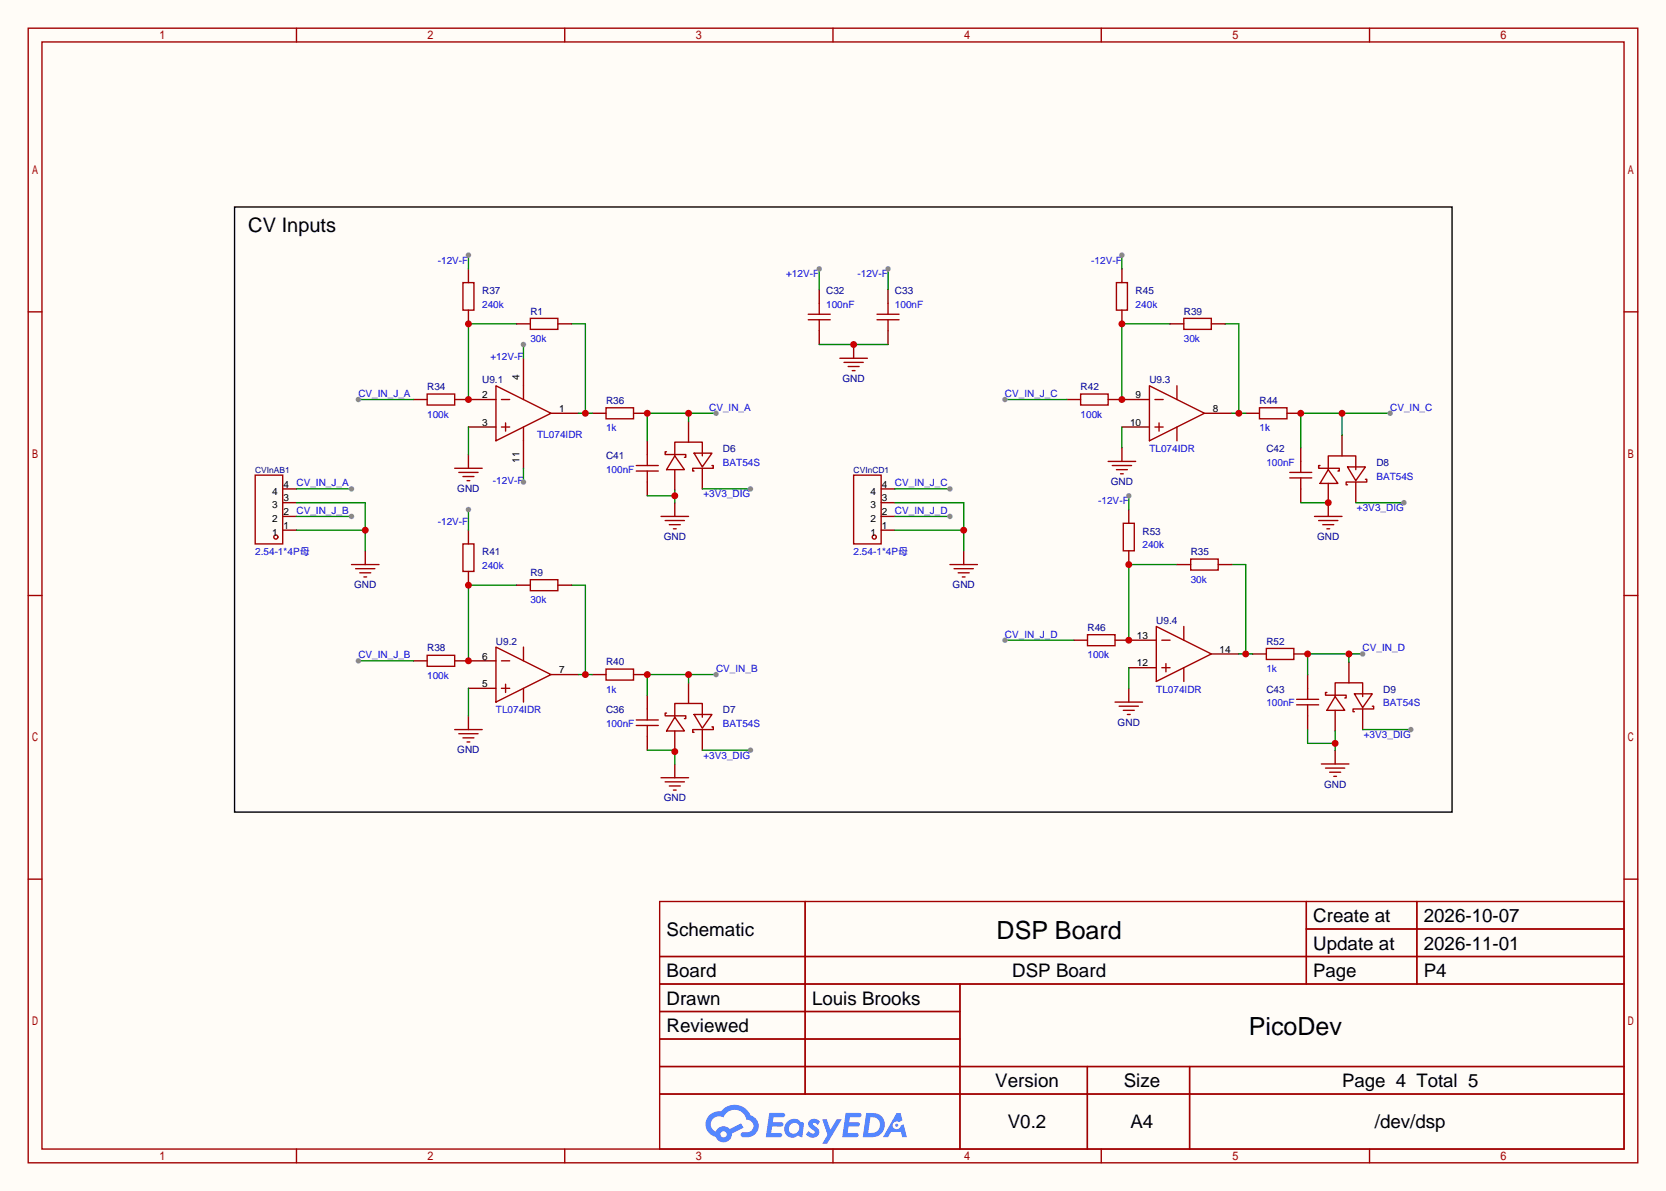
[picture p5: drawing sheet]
<svg xmlns="http://www.w3.org/2000/svg" width="308mm" height="220mm" viewBox="0 0 308 220" stroke-linecap="round" stroke-linejoin="round" font-family="sans-serif">
<path d="M0 0h307.6v220h-307.6z" fill="#fffcf7"/>
<g fill="none" stroke="#a10000" stroke-width=".25">
<path d="M5.2 5.2h297.2v209.6h-297.2zM7.7 7.7h292.1v204.5h-292.1zM54.7 5.2v2.5M104.3 5.2v2.5M153.8 5.2v2.5M203.3 5.2v2.5M252.9 5.2v2.5M5.2 57.6h2.5M299.8 57.6h2.6M5.2 110h2.5M299.8 110h2.6M5.2 162.4h2.5"/>
<path d="M121.8 166.5h178v45.7h-178zM121.8 176.7h178M148.7 166.5v35.6M241.2 166.5v15.2M241.2 171.6h58.6M261.6 166.5v15.2M299.8 162.4h2.6M121.8 181.7h178M121.8 186.8h55.4M121.8 197h178M121.8 191.9h55.4M177.2 181.7v30.5"/>
<path d="M200.8 197v15.2M219.6 197v15.2M54.7 212.2v2.6M104.3 212.2v2.6M121.8 202.1h178M153.8 212.2v2.6M203.3 212.2v2.6M252.9 212.2v2.6"/>
</g>
<g fill="#5487ff">
<path d="M149.5 206.9a1.3 1.3 0 0 1 1.9 .3l-.4 .6a.54 .54 0 0 0-1-.2l.2 .2a1.58 1.58 0 0 1 1 1.5 1.43 1.43 0 0 1-2.4 .2l.5-.6a.64 .64 0 0 0 .5 .5 .64 .64 0 0 0 .6-.3l-.1-.3a1.6 1.6 0 0 1-1.1-1.5z"/>
<path d="M151.8 206.7h.8l.7 2 1.2-2h.9l-2.7 4.5h-.9l1-1.6z"/>
<path d="M142 205.5h1.7a1.31 1.31 0 0 1 1.2 .2 .4 .4 0 0 1-.3 .6h-1.8l-.1 1h1.6a.4 .4 0 0 1 .3 .4 .4 .4 0 0 1-.4 .4h-1.6l-.2 1.2 .8-.1a1.23 1.23 0 0 1 1.2 .2 .39 .39 0 0 1-.4 .6h-2.6z"/>
<path d="M156.1 205.5h1.7a1.32 1.32 0 0 1 1.2 .2 .39 .39 0 0 1-.3 .6h-1.8l-.1 1h1.6a.4 .4 0 0 1 .4 .4 .4 .4 0 0 1-.5 .4h-1.6l-.2 1.1h.8a1.23 1.23 0 0 1 1.2 .2 .39 .39 0 0 1-.4 .6h-2.6z"/>
<path d="M165.5 205.6h.8l.3 1.3-.6 .3a.75 .75 0 0 0-1.1 .3 .75 .75 0 0 0 .5 1.1 .75 .75 0 0 0 .9-.7l.5-.3 .6 2.4h-.8l-.3-.9h-1.8l-.5 .9h-1z"/>
<path d="M159.9 205.6l-.6 4.4h1.4a2.27 2.27 0 0 0 2.7-2.3 2.27 2.27 0 0 0-2.7-2.1zM160.7 206.3a1.5 1.5 0 0 1 1.8 1.6 1.5 1.5 0 0 1-1.9 1.3h-.3z"/>
<path d="M145.4 207.2a1.62 1.62 0 0 0-.4 2.1 1.62 1.62 0 0 0 2 .6l.3-.2 .4 .2 .4 .1 .3-2.4-.1-.3-.5-.1a1.58 1.58 0 0 0-2.4 0zM146 207.7a.99 .99 0 0 1 1.6 .3 .99 .99 0 0 1-.9 1.4 .94 .94 0 0 1-1-.6 .94 .94 0 0 1 .3-1.1z"/>
<path d="M131 206a2.37 2.37 0 0 0 1.1 4 1.54 1.54 0 0 0 1.8 1 1.54 1.54 0 0 0 1.2-1.6l2.2-1.1-.5-.8-2.1 1a1.57 1.57 0 0 0-2.6 .5 1.5 1.5 0 0 1-.7-2.1 1.5 1.5 0 0 1 2.2-.5 2.23 2.23 0 0 1 2.3-1.4 2.23 2.23 0 0 1 2 1.8 1.16 1.16 0 0 1 1.2 1.1 1.16 1.16 0 0 1-1.1 1.2h-.7a.47 .47 0 0 0-.5 .4 .47 .47 0 0 0 .4 .5 2.23 2.23 0 0 0 2.2-.6 2.23 2.23 0 0 0 .5-2.3 2.16 2.16 0 0 0-1.3-1.1 3.2 3.2 0 0 0-5.5-.7l-1.1 .1zM133 209.5a.6 .6 0 0 1 1.2 0 .6 .6 0 0 1-1.2 0z"/>
<circle cx="165.6" cy="207.8" r=".28"/>
</g>
<g fill="none" stroke="#a10000" stroke-width=".25">
<path d="M149.2 59.1h4.1M149.2 58h4.1M151.3 56v2M151.3 59.1v2M161.9 59.1h4.1M161.9 58h4.1M164 56v2M164 59.1v2M155.1 66.2h5M155.8 66.9h3.6M156.6 67.7h2M157.4 68.5h.5"/>
<path d="M47.1 87.8h5.1v12.7h-5.1zM117.5 87h4M117.5 86h4M119.5 83.9v2.1M119.5 87v2M157.6 87.8h5.1v12.7h-5.1zM238.1 88.3h4.1M238.1 87.2h4.1M240.2 85.2v2M240.2 88.3v2M117.5 134h4M117.5 133h4"/>
<path d="M119.5 130.9v2.1M119.5 134v2M239.4 130.2h4.1M239.4 129.2h4.1M241.4 127.1v2.1M241.4 130.2v2"/>
<circle cx="50.9" cy="99.2" r=".38"/>
<circle cx="161.4" cy="99.2" r=".38"/>
</g>
<g fill="none" stroke="#870000" stroke-width=".25">
<path d="M151.3 53.5v2.5M164 53.5v2.5M151.3 61.1v2.5M157.6 63.6v2.6M164 61.1v2.5M52.2 97.9h2.5M52.2 95.4h2.5M52.2 92.8h2.5M52.2 90.3h2.5M119.5 81.4v2.5M119.5 89v2.6M162.7 97.9h2.5"/>
<path d="M162.7 95.4h2.5M162.7 92.8h2.5M162.7 90.3h2.5M240.2 82.7v2.5M240.2 90.3v2.5M119.5 128.4v2.5M119.5 136v2.6M241.4 124.6v2.5M241.4 132.2v2.5"/>
</g>
<path d="M151.3 63.6h12.7" fill="none" stroke="#008700" stroke-width=".25"/>
<circle cx="157.6" cy="63.6" r=".63" fill="#c00"/>
<path d="M151.3 49.7v3.8" fill="none" stroke="#008700" stroke-width=".25"/>
<circle cx="151.3" cy="49.7" r=".51" fill="#999"/>
<path d="M164 49.7v3.8" fill="none" stroke="#008700" stroke-width=".25"/>
<circle cx="164" cy="49.7" r=".51" fill="#999"/>
<g fill="none" stroke="#870000" stroke-width=".25">
<path d="M86.5 49.7v2.5M86.5 57.3v2.5M207.1 49.7v2.5M207.1 57.3v2.5M76.3 73.8h2.6M83.9 73.8h2.6M109.3 76.3h2.6M117 76.3h2.5M127.1 77.9v3.8M197 73.8h2.5M204.6 73.8h2.5M230 76.3h2.5"/>
<path d="M237.6 76.3h2.6M86.5 97.9v2.6M124.6 86.7v3.9M129.7 86.5v3.8M208.4 94.1v2.5M245.2 89.3v3.8M247.8 80.4v3.8M250.3 89v3.8M86.5 105.5v2.6M198.2 118.2h2.6M205.9 118.2h2.5M208.4 101.7v2.6"/>
<path d="M76.3 122h2.6M83.9 122h2.6M109.3 124.6h2.6M117 124.6h2.5M124.6 135v3.8M127.1 126.1v3.8M129.7 134.7v3.9M231.3 120.8h2.5M238.9 120.8h2.5M246.5 131.2v3.8M249 122.3v3.8M251.6 130.9v3.8"/>
</g>
<g fill="none" stroke="#a10000" stroke-width=".25">
<path d="M85.5 52.2h2v5.1h-2zM206.1 52.2h2.1v5.1h-2.1zM78.9 72.8h5v2h-5zM111.9 75.3h5.1v2h-5.1zM199.5 72.8h5.1v2h-5.1zM232.5 75.3h5.1v2h-5.1zM123.1 83.4h-.3v.5h3.8v.6h-.2M124.6 84.2v-2.5h5.1v2.5M124.6 84.2l1.8 2.5h-3.3zM128.1 83.7h3.3l-1.7 2.5zM131.4 86h.3v.5h-3.8v.5h.2M207.4 96.6h2v5.1h-2z"/>
<path d="M243.7 86h-.2v.5h3.8v.5h-.3M245.2 86.7v-2.5h5.1v2.5M245.2 86.7l1.8 2.6h-3.3zM248.8 86.2h3.3l-1.8 2.6zM252.1 88.5h.2v.5h-3.8v.5h.3M85.5 100.5h2v5h-2zM200.8 117.2h5.1v2.1h-5.1zM233.8 119.8h5.1v2h-5.1zM78.9 121h5v2.1h-5zM111.9 123.6h5.1v2h-5.1zM123.1 131.7h-.3v.5h3.8v.5h-.2M124.6 132.5v-2.6h5.1v2.6"/>
<path d="M124.6 132.5l1.8 2.5h-3.3zM128.1 132h3.3l-1.7 2.5zM131.4 134.2h.3v.5h-3.8v.6h.2M245 127.9h-.3v.5h3.8v.5h-.2M246.5 128.7v-2.6h5.1v2.6M246.5 128.7l1.8 2.5h-3.3zM250.1 128.1h3.3l-1.8 2.6zM253.4 130.4h.2v.5h-3.8v.5h.3"/>
</g>
<path d="M43.3 38.2h224.8v111.8h-224.8z" fill="none" stroke="#000" stroke-width=".25"/>
<path d="M129.7 138.6h8.9" fill="none" stroke="#008700" stroke-width=".25"/>
<circle cx="138.6" cy="138.6" r=".51" fill="#999"/>
<path d="M129.7 90.3h8.9" fill="none" stroke="#008700" stroke-width=".25"/>
<circle cx="138.6" cy="90.3" r=".51" fill="#999"/>
<path d="M251.6 134.7h8.9" fill="none" stroke="#008700" stroke-width=".25"/>
<circle cx="260.5" cy="134.7" r=".51" fill="#999"/>
<path d="M250.3 92.8h8.9" fill="none" stroke="#008700" stroke-width=".25"/>
<circle cx="259.2" cy="92.8" r=".51" fill="#999"/>
<path d="M127.1 124.6v1.5M132.2 124.6h-12.7v3.8" fill="none" stroke="#008700" stroke-width=".25"/>
<g fill="#c00">
<circle cx="127.1" cy="124.6" r=".63"/>
<circle cx="119.5" cy="124.6" r=".63"/>
</g>
<circle cx="132.2" cy="124.6" r=".51" fill="#999"/>
<path d="M127.1 76.3v1.6M132.2 76.3h-12.7v5.1" fill="none" stroke="#008700" stroke-width=".25"/>
<g fill="#c00">
<circle cx="127.1" cy="76.3" r=".63"/>
<circle cx="119.5" cy="76.3" r=".63"/>
</g>
<circle cx="132.2" cy="76.3" r=".51" fill="#999"/>
<path d="M249 120.8v1.5M251.6 120.8h-10.2v3.8" fill="none" stroke="#008700" stroke-width=".25"/>
<g fill="#c00">
<circle cx="249" cy="120.8" r=".63"/>
<circle cx="241.4" cy="120.8" r=".63"/>
</g>
<circle cx="251.6" cy="120.8" r=".51" fill="#999"/>
<path d="M247.8 76.3v4.1M256.7 76.3h-16.5v6.4" fill="none" stroke="#008700" stroke-width=".25"/>
<g fill="#c00">
<circle cx="240.2" cy="76.3" r=".63"/>
<circle cx="247.8" cy="76.3" r=".63"/>
</g>
<circle cx="256.7" cy="76.3" r=".51" fill="#999"/>
<g fill="none" stroke="#a10000" stroke-width=".25">
<path d="M91.6 71.2l10.1 5.1-10.1 5.1zM92.6 73.8h1.5M92.6 78.9h1.5M93.3 78.1v1.5M96.6 71.2v2.6M96.6 78.9v2.5M212.2 71.2l10.2 5.1-10.2 5.1zM213.2 73.8h1.6M213.2 78.9h1.6M214 78.1v1.5M217.3 71.2v2.6M217.3 78.9v2.5"/>
<path d="M91.6 119.5l10.1 5.1-10.1 5.1zM96.6 119.5v2.5M213.5 115.7l10.1 5.1-10.1 5.1zM214.5 118.2h1.5M218.6 115.7v2.5M92.6 122h1.5M92.6 127.1h1.5M93.3 126.4v1.5M96.6 127.1v2.6M214.5 123.3h1.5M215.3 122.6v1.5M218.6 123.3v2.6"/>
</g>
<g fill="none" stroke="#870000" stroke-width=".25">
<path d="M86.5 78.9h5.1M86.5 73.8h5.1M96.6 66.2v5M101.7 76.3h5.1M207.1 78.9h5.1M207.1 73.8h5.1M222.4 76.3h5.1M96.6 81.4v5.1M208.4 118.2h5.1M86.5 127.1h5.1M86.5 122h5.1M101.7 124.6h5.1"/>
<path d="M208.4 123.3h5.1M223.6 120.8h5.1"/>
</g>
<path d="M96.6 63.6v2.6" fill="none" stroke="#008700" stroke-width=".25"/>
<circle cx="96.6" cy="63.6" r=".51" fill="#999"/>
<path d="M96.6 86.5v2.5" fill="none" stroke="#008700" stroke-width=".25"/>
<circle cx="96.6" cy="89" r=".51" fill="#999"/>
<path d="M86.5 83.9v2.6M207.1 82.7v2.5M86.5 132.2v2.5M208.4 127.1v2.6" fill="none" stroke="#870000" stroke-width=".25"/>
<g fill="none" stroke="#a10000" stroke-width=".25">
<path d="M83.9 86.5h5.1M84.7 87.2h3.6M85.5 88h2M86.2 88.8h.5M204.6 85.2h5.1M205.4 86h3.5M206.1 86.7h2.1M206.9 87.5h.5M83.9 134.7h5.1M84.7 135.5h3.6M85.5 136.3h2M86.2 137h.5"/>
<path d="M205.9 129.7h5M206.6 130.4h3.6M207.4 131.2h2M208.2 132h.5"/>
</g>
<path d="M227.5 104.3h2.5v16.5M228.7 120.8h2.6" fill="none" stroke="#008700" stroke-width=".25"/>
<circle cx="230" cy="120.8" r=".63" fill="#c00"/>
<path d="M226.2 59.8h2.5v16.5M227.5 76.3h2.5" fill="none" stroke="#008700" stroke-width=".25"/>
<circle cx="228.7" cy="76.3" r=".63" fill="#c00"/>
<path d="M105.5 108.1h2.6v16.5M106.8 124.6h2.5" fill="none" stroke="#008700" stroke-width=".25"/>
<circle cx="108.1" cy="124.6" r=".63" fill="#c00"/>
<path d="M105.5 59.8h2.6v16.5M106.8 76.3h2.5" fill="none" stroke="#008700" stroke-width=".25"/>
<circle cx="108.1" cy="76.3" r=".63" fill="#c00"/>
<path d="M217.3 104.3h-8.9v13.9" fill="none" stroke="#008700" stroke-width=".25"/>
<g fill="#c00">
<circle cx="208.4" cy="118.2" r=".63"/>
<circle cx="208.4" cy="104.3" r=".63"/>
</g>
<path d="M216 59.8h-8.9v14" fill="none" stroke="#008700" stroke-width=".25"/>
<g fill="#c00">
<circle cx="207.1" cy="59.8" r=".63"/>
<circle cx="207.1" cy="73.8" r=".63"/>
</g>
<path d="M95.4 108.1h-8.9v13.9" fill="none" stroke="#008700" stroke-width=".25"/>
<g fill="#c00">
<circle cx="86.5" cy="108.1" r=".63"/>
<circle cx="86.5" cy="122" r=".63"/>
</g>
<path d="M95.4 59.8h-8.9v14" fill="none" stroke="#008700" stroke-width=".25"/>
<g fill="#c00">
<circle cx="86.5" cy="73.8" r=".63"/>
<circle cx="86.5" cy="59.8" r=".63"/>
</g>
<path d="M86.5 78.9v5M207.1 78.9v3.8M208.4 91.6v2.5M86.5 127.1v5.1M208.4 123.3v3.8" fill="none" stroke="#008700" stroke-width=".25"/>
<path d="M124.6 92.8v2.6M245.2 92.8v2.6M246.5 138.6v2.5M124.6 141.1v2.5" fill="none" stroke="#870000" stroke-width=".25"/>
<g fill="none" stroke="#a10000" stroke-width=".25">
<path d="M122 95.4h5.1M122.8 96.1h3.6M123.6 96.9h2M124.3 97.7h.5M242.7 95.4h5.1M243.5 96.1h3.5M244.2 96.9h2.1M245 97.7h.5M122 143.6h5.1M122.8 144.4h3.6M123.6 145.2h2M124.3 145.9h.5"/>
<path d="M244 141.1h5M244.7 141.9h3.6M245.5 142.6h2M246.3 143.4h.5"/>
</g>
<circle cx="208.4" cy="91.6" r=".51" fill="#999"/>
<path d="M207.1 47.1v2.6" fill="none" stroke="#008700" stroke-width=".25"/>
<circle cx="207.1" cy="47.1" r=".51" fill="#999"/>
<path d="M86.5 47.1v2.6" fill="none" stroke="#008700" stroke-width=".25"/>
<circle cx="86.5" cy="47.1" r=".51" fill="#999"/>
<path d="M86.5 94.1v3.8" fill="none" stroke="#008700" stroke-width=".25"/>
<circle cx="86.5" cy="94.1" r=".51" fill="#999"/>
<path d="M66.2 73.8h10.1" fill="none" stroke="#008700" stroke-width=".25"/>
<circle cx="66.2" cy="73.8" r=".51" fill="#999"/>
<path d="M54.7 90.3h10.2" fill="none" stroke="#008700" stroke-width=".25"/>
<circle cx="64.9" cy="90.3" r=".51" fill="#999"/>
<path d="M54.7 95.4h10.2" fill="none" stroke="#008700" stroke-width=".25"/>
<circle cx="64.9" cy="95.4" r=".51" fill="#999"/>
<path d="M66.2 122h10.1" fill="none" stroke="#008700" stroke-width=".25"/>
<circle cx="66.2" cy="122" r=".51" fill="#999"/>
<path d="M165.2 90.3h10.2" fill="none" stroke="#008700" stroke-width=".25"/>
<circle cx="175.4" cy="90.3" r=".51" fill="#999"/>
<path d="M185.5 73.8h11.5" fill="none" stroke="#008700" stroke-width=".25"/>
<circle cx="185.5" cy="73.8" r=".51" fill="#999"/>
<path d="M165.2 95.4h10.2" fill="none" stroke="#008700" stroke-width=".25"/>
<circle cx="175.4" cy="95.4" r=".51" fill="#999"/>
<path d="M185.5 118.2h12.7" fill="none" stroke="#008700" stroke-width=".25"/>
<circle cx="185.5" cy="118.2" r=".51" fill="#999"/>
<path d="M67.4 101.7v2.6M177.9 101.7v2.6" fill="none" stroke="#870000" stroke-width=".25"/>
<path d="M64.9 104.3h5.1M65.7 105h3.5M66.4 105.8h2.1M67.2 106.6h.5M175.4 104.3h5.1M176.1 105h3.6M176.9 105.8h2M177.7 106.6h.5" fill="none" stroke="#a10000" stroke-width=".25"/>
<path d="M54.7 92.8h12.7v8.9M54.7 97.9h12.7" fill="none" stroke="#008700" stroke-width=".25"/>
<circle cx="67.4" cy="97.9" r=".63" fill="#c00"/>
<path d="M165.2 92.8h12.7v8.9M165.2 97.9h12.7" fill="none" stroke="#008700" stroke-width=".25"/>
<circle cx="177.9" cy="97.9" r=".63" fill="#c00"/>
<path d="M119.5 91.6h5.1M124.6 90.6v2.2" fill="none" stroke="#008700" stroke-width=".25"/>
<circle cx="124.6" cy="91.6" r=".63" fill="#c00"/>
<path d="M119.5 138.6h5.1v2.5" fill="none" stroke="#008700" stroke-width=".25"/>
<circle cx="124.6" cy="138.8" r=".63" fill="#c00"/>
<path d="M240.2 92.8h5v.3" fill="none" stroke="#008700" stroke-width=".25"/>
<circle cx="245.2" cy="92.8" r=".63" fill="#c00"/>
<path d="M241.4 134.7v2.6h5.1M246.5 135v3.6" fill="none" stroke="#008700" stroke-width=".25"/>
<circle cx="246.5" cy="137.3" r=".63" fill="#c00"/>
<path d="M97.9 58.8h5.1v2h-5.1zM218.6 58.8h5v2h-5zM97.9 107.1h5.1v2h-5.1zM219.8 103.3h5.1v2h-5.1z" fill="none" stroke="#a10000" stroke-width=".25"/>
<path d="M95.4 59.8h2.5M103 59.8h2.5M216 59.8h2.6M223.6 59.8h2.6M95.4 108.1h2.5M103 108.1h2.5M217.3 104.3h2.5M224.9 104.3h2.6" fill="none" stroke="#870000" stroke-width=".25"/>
<g font-size="4.6">
<text x="184" y="173.4">DSP Board</text>
<text x="230.6" y="191.2">PicoDev</text>
</g>
<text font-size="3.7" x="45.8" y="42.8">CV Inputs</text>
<g font-size="3.5">
<text x="123.1" y="172.8">Schematic</text>
<text x="242.5" y="170.3">Create at</text>
<text x="262.9" y="170.3">2026-10-07</text>
<text x="242.5" y="175.4">Update at</text>
<text x="262.9" y="175.4">2026-11-01</text>
<text x="123.1" y="180.5">Board</text>
<text x="123.1" y="185.5">Drawn</text>
<text x="149.9" y="185.5">Louis Brooks</text>
<text x="186.9" y="180.5">DSP Board</text>
<text x="262.9" y="180.5">P4</text>
<text x="123.1" y="190.6">Reviewed</text>
<text x="183.8" y="200.8">Version</text>
<text x="207.5" y="200.8">Size</text>
<text x="186.1" y="208.4">V0.2</text>
<text x="208.7" y="208.4">A4</text>
<text x="253.8" y="208.4">/dev/dsp</text>
</g>
<g font-size="3.4">
<text x="242.5" y="180.4">Page</text>
<text x="247.8" y="200.8">Page 4 Total 5</text>
</g>
<g font-size="1.8" fill="#00f">
<text x="80.8" y="48.7">-12V-F</text>
<text x="145.1" y="51.2">+12V-F</text>
<text x="158.3" y="51.2">-12V-F</text>
<text x="201.5" y="48.7">-12V-F</text>
<text x="89" y="56.8">240k</text>
<text x="152.5" y="56.8">100nF</text>
<text x="165.2" y="56.8">100nF</text>
<text x="209.7" y="56.8">240k</text>
<text x="97.9" y="63.2">30k</text>
<text x="218.6" y="63.2">30k</text>
<text x="90.5" y="66.5">+12V-F</text>
<text x="66.2" y="73.3">CV_IN_J_A</text>
<text x="78.9" y="77.1">100k</text>
<text x="130.9" y="75.9">CV_IN_A</text>
<text x="185.5" y="73.3">CV_IN_J_C</text>
<text x="199.5" y="77.1">100k</text>
<text x="256.7" y="75.9">CV_IN_C</text>
<text x="99.2" y="80.9">TL074IDR</text>
<text x="111.9" y="79.7">1k</text>
<text x="212.2" y="83.5">TL074IDR</text>
<text x="232.5" y="79.7">1k</text>
<text x="54.7" y="89.8">CV_IN_J_A</text>
<text x="91" y="89.3">-12V-F</text>
<text x="111.9" y="87.3">100nF</text>
<text x="133.5" y="86">BAT54S</text>
<text x="165.2" y="89.8">CV_IN_J_C</text>
<text x="233.8" y="86">100nF</text>
<text x="254.1" y="88.6">BAT54S</text>
<text x="54.7" y="94.9">CV_IN_J_B</text>
<text x="129.9" y="91.9">+3V3_DIG</text>
<text x="165.2" y="94.9">CV_IN_J_D</text>
<text x="202.8" y="93.1">-12V-F</text>
<text x="250.5" y="94.4">+3V3_DIG</text>
<text x="80.8" y="96.9">-12V-F</text>
<text x="210.9" y="101.3">240k</text>
<text x="47.1" y="102.5">2.54-1*4P母</text>
<text x="89" y="105.1">240k</text>
<text x="157.6" y="102.5">2.54-1*4P母</text>
<text x="219.8" y="107.6">30k</text>
<text x="97.9" y="111.4">30k</text>
<text x="185.5" y="117.8">CV_IN_J_D</text>
<text x="66.2" y="121.6">CV_IN_J_B</text>
<text x="78.9" y="125.4">100k</text>
<text x="132.2" y="124.1">CV_IN_B</text>
<text x="200.8" y="121.6">100k</text>
<text x="233.8" y="124.1">1k</text>
<text x="251.6" y="120.3">CV_IN_D</text>
<text x="91.6" y="131.7">TL074IDR</text>
<text x="111.9" y="127.9">1k</text>
<text x="213.5" y="127.9">TL074IDR</text>
<text x="233.8" y="130.5">100nF</text>
<text x="255.4" y="130.5">BAT54S</text>
<text x="111.9" y="134.3">100nF</text>
<text x="133.5" y="134.3">BAT54S</text>
<text x="251.8" y="136.3">+3V3_DIG</text>
<text x="129.9" y="140.1">+3V3_DIG</text>
</g>
<g font-size="1.8" fill="#000080">
<text x="89" y="54.3">R37</text>
<text x="97.9" y="58.1">R1</text>
<text x="152.5" y="54.3">C32</text>
<text x="165.2" y="54.3">C33</text>
<text x="209.7" y="54.3">R45</text>
<text x="218.6" y="58.1">R39</text>
<text x="89" y="70.8">U9.1</text>
<text x="155.6" y="70.5">GND</text>
<text x="212.2" y="70.8">U9.3</text>
<text x="78.9" y="72.1">R34</text>
<text x="111.9" y="74.6">R36</text>
<text x="199.5" y="72.1">R42</text>
<text x="232.5" y="74.6">R44</text>
<text x="133.5" y="83.5">D6</text>
<text x="233.8" y="83.5">C42</text>
<text x="111.9" y="84.8">C41</text>
<text x="205.1" y="89.6">GND</text>
<text x="254.1" y="86">D8</text>
<text x="84.4" y="90.9">GND</text>
<text x="122.5" y="99.7">GND</text>
<text x="210.9" y="98.7">R53</text>
<text x="243.2" y="99.7">GND</text>
<text x="89" y="102.5">R41</text>
<text x="97.9" y="106.3">R9</text>
<text x="219.8" y="102.5">R35</text>
<text x="65.4" y="108.6">GND</text>
<text x="175.9" y="108.6">GND</text>
<text x="91.6" y="119">U9.2</text>
<text x="200.8" y="116.5">R46</text>
<text x="213.5" y="115.2">U9.4</text>
<text x="233.8" y="119">R52</text>
<text x="78.9" y="120.3">R38</text>
<text x="111.9" y="122.9">R40</text>
<text x="111.9" y="131.7">C36</text>
<text x="133.5" y="131.7">D7</text>
<text x="233.8" y="127.9">C43</text>
<text x="255.4" y="127.9">D9</text>
<text x="206.4" y="134">GND</text>
<text x="84.4" y="139.1">GND</text>
<text x="122.5" y="148">GND</text>
<text x="244.5" y="145.5">GND</text>
</g>
<g font-size="1.8">
<text x="95.9" y="70.2" transform="rotate(-90 95.9 70.2)">4</text>
<text x="89" y="73.6">2</text>
<text x="103.3" y="76.1">1</text>
<text x="209.7" y="73.6">9</text>
<text x="223.9" y="76.1">8</text>
<text x="89" y="78.6">3</text>
<text x="208.6" y="78.6">10</text>
<text x="95.9" y="85.5" transform="rotate(-90 95.9 85.5)">11</text>
<text x="50.2" y="93.9">3</text>
<text x="50.2" y="91.3">4</text>
<text x="52.3" y="95.1">2</text>
<text x="52.3" y="92.6">3</text>
<text x="52.3" y="90.1">4</text>
<text x="160.7" y="93.9">3</text>
<text x="160.7" y="91.3">4</text>
<text x="162.8" y="95.1">2</text>
<text x="162.8" y="92.6">3</text>
<text x="162.8" y="90.1">4</text>
<text x="50.2" y="99">1</text>
<text x="50.2" y="96.4">2</text>
<text x="52.3" y="97.7">1</text>
<text x="160.7" y="99">1</text>
<text x="160.7" y="96.4">2</text>
<text x="162.8" y="97.7">1</text>
<text x="209.9" y="118">13</text>
<text x="89" y="121.8">6</text>
<text x="103.3" y="124.4">7</text>
<text x="209.9" y="123.1">12</text>
<text x="225.2" y="120.5">14</text>
<text x="89" y="126.9">5</text>
</g>
<g font-size="1.6" fill="#000080">
<text x="47.1" y="87.3">CVInAB1</text>
<text x="157.6" y="87.3">CVInCD1</text>
</g>
</svg>
